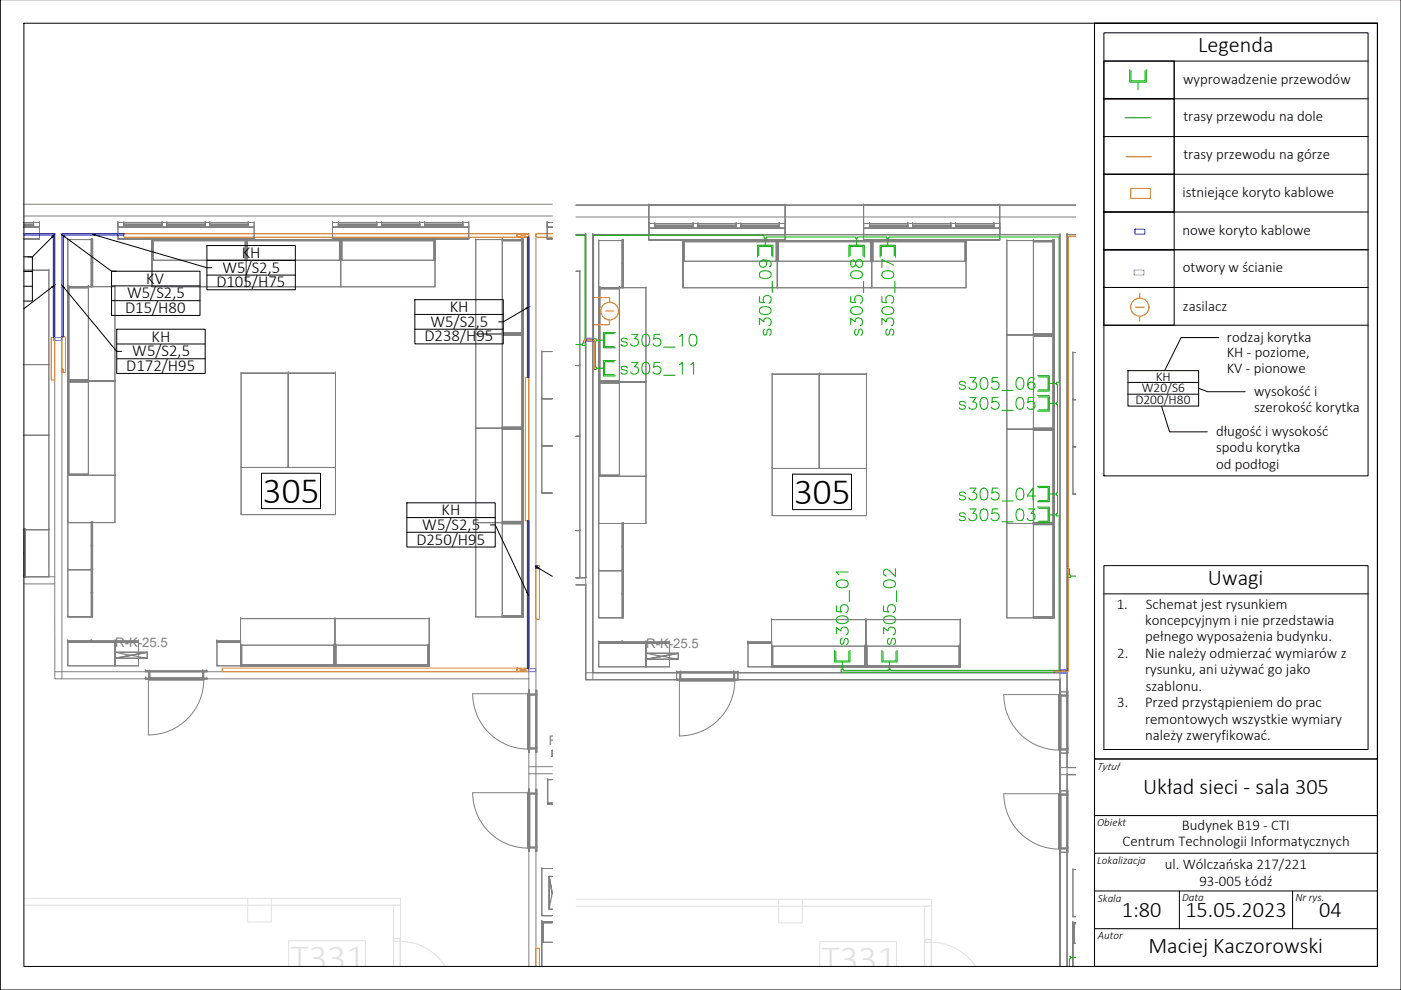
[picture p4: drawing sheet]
<svg xmlns="http://www.w3.org/2000/svg" width="297mm" height="210mm" viewBox="0 0 297 210" stroke-linecap="round" stroke-linejoin="round" font-family="sans-serif">
<path d="M238.5 25h5.4M122.1 49.9h1.8l.1 .2v21.6l-.3 .7v.4h-.3v.5h.7v-.7M125.8 78.3h.6v-.5h-.2v-5.4h.2v-.5l-.6-.3v-21.7h36.2v.6h.5v-.3h18.9v.3h.5v-.3h6.1v.3h.5v-.3h36.1v30.8h-.6v.5h.2v3.8h-.2v.5h.2v18.7h-.2v.5h.2v3.9h-.2v.5h.6v32.7h-35.8v-.2h-.5v.2h-9.5v-.2h-.5v.6h45.2M226.7 120.7v1.2h.3v.5h-.7v-1.2M226.7 202.8h.3v.5h-.3v1.6" fill="none" stroke="#00b300" stroke-width=".21"/>
<path d="M238.7 33.2h5.4M228.1 50.1h-1.6v70.1l-.2 .1 .4 .4M124.1 72.6v-.5h-.2h2v6.2l-.1 .5v-.5M226.3 121.2v-.6l.2 .2v21.5h-3v.2" fill="none" stroke="#f00" stroke-width=".21"/>
<g fill="none" stroke="#ff7f00" stroke-width=".21">
<path d="M239.7 40h4.2v2.1h-4.2zM109.6 49.5l2.5 .8v-.8h-2.5v.8h2.5M112.1 49.5l-2.5 .8h-83.3v-.8h83.3v.8M117.1 49.5h-3.5v.8h3.5M11.3 71.5l.3 .7M11.6 71.5v.7h-.3v-.7h.3h-.7v9.1h.7v-9.1l-.3 .7M13.1 71.4h.8v7.5h-.8zM13.1 78.3l.3 .6M13.4 78.3l-.3 .6v-.6h.3v.6h-.3M111.4 80h.7v30.4h-.7zM113.6 119.9h.8v11.4h-.8zM47.1 141.7h62.5v.7h-62.5z"/>
<path d="M109.6 141.7l2.5 .7v-.7h-2.5v.7h2.5M112.1 141.7l-2.5 .7M113.6 204.9v-3.8h.8v3.8"/>
</g>
<!-- layer: korytka - nowe -->
<path d="M5.1 49.5h6.2v.4h-6.2M11.3 49.5h.3v22h-.3zM13.1 49.5h13.2v.4h-13.2zM13.1 49.9h.3v21.5h-.3zM111.8 50.3h.3v29.7h-.3zM240.6 48.6h2.1v1h-2.1zM111.8 110.4h.3v31.3h-.3zM113.6 119.9h.3v.6h-.3zM113.6 119.9l.3 .6M113.9 119.9l-.3 .6" fill="none" stroke="#00f" stroke-width=".21"/>
<!-- layer: korytka - otwory do wykon -->
<path d="M240.5 57.2h2.1v1.1h-2.1zM11.6 71.5h1.5v.7h-1.5zM124.2 71.7h1.5v.7h-1.5zM112.1 141.8h1.5v.6h-1.5zM224.7 142h1.5v.6h-1.5z" fill="none" stroke="#f0f" stroke-width=".21"/>
<!-- layer: NOTATKI -->
<g fill="none" stroke="#808080" stroke-width=".25">
<path d="M24.4 138.3h6.8v1.3h-6.8zM24.4 138.3h6.8l-2.9 .5a5.6 5.6 0 0 1-2.8-.3zM24.4 139.6l1.7-.3a4.7 4.7 0 0 1 3.4 0l1.7 .3zM24.4 139.6l6.8-1.3v1.3zM24.4 138.3h6.8l-6.8 1.3zM137 138.5h6.8v1.3h-6.8zM137 138.5h6.8l-2.9 .5a5.7 5.7 0 0 1-2.9-.3zM137 139.8l1.7-.3a5.5 5.5 0 0 1 4 .1l1.1 .2zM137 139.8l6.8-1.3v1.3zM137 138.5h6.8l-6.8 1.3zM117.1 159.1v1.3zM117.1 159.1h.1"/>
<path d="M116.4 185.8l.7 3.7-.7-3.6 .7-.1h-.7v7h.7h-.7zM116.4 185.8l.7 3.4-.7 3.6zM117.1 189.2v.2"/>
</g>
<g fill="none" stroke="#808080" stroke-width=".21">
<path d="M5.1 49.5h6.5v74.3M5.1 45.8h112M5.1 43.3h112M117.1 49.5h-3.5v155.4M122.1 49.8h2.1v94.3h100.5M122.1 46h106M122.1 43.5h106M228.1 49.8h-1.9v155.1M5.1 122.3h6.5M5.1 123.8h6.5M11.6 123.8v20.1h100.5M122.1 122.5h2.1"/>
<path d="M122.1 124h2.1M11.6 142.4h100.5M13.1 143.9v-94.4h99v155.4M124.2 142.6h100.5M125.7 144.1v-94.3h99v155.1M112.1 162.6h5M112.1 164.1h5M224.7 162.7h3.4M224.7 164.2h3.4"/>
</g>
<g fill="none" stroke="#808080" stroke-width=".21">
<path d="M10.4 57.3h-5.3h5.3v20M10.4 57.3h.1M10.4 57.3v20M14.4 50.8v10h5h-5M14.4 50.8h5v10M14.4 50.8h.1M19.4 50.8h-5v10M19.4 50.8h.1M19.4 55.9h.2v4.9h-.2M19.4 55.9h.1M19.4 55.9v4.9h.2v-4.9h-.2v4.9M19.4 50.8v4.9h.2v-4.9"/>
<path d="M19.4 50.8v4.9h.2M19.4 55.9v4.9h.2v-4.9h-.2h.2M19.4 55.7h.1M19.4 50.8v10M19.6 50.8h-.2h.2M19.6 55.7h.1M19.6 50.8v4.9h-.2M19.6 50.8v4.9h-.2v-4.9h.2v4.9M19.6 50.8h-.2v4.9M19.6 55.9h.1M19.6 50.8h.1M19.6 55.9v4.9"/>
<path d="M32.2 50.8v10v-10h20M32.2 50.8h20v10M32.2 50.8h.1M32.2 55.2h.3v-4.2v4.2M32.2 51v4.2h.3M32.2 55.2h.1M32.2 51h.1M32.2 51h20v-.2v.2M32.2 50.8v.2h20M32.2 50.8h20h-20v4.4h20v-4.4M32.2 50.8v4.4h20v-4.4M32.2 51h.3"/>
<path d="M32.2 50.8h60M32.5 51h-.3v4.2M32.5 55.2h.1M32.5 51h.1M52 51h.2h-.2v4.2h.2v-4.2M52 51v4.2h.2v-4.2M52 55.2h.1M52 51h.1M52.2 50.8v10v-10h20M52.2 50.8h20v10M52.2 50.8h.1M52.2 55.2h.3v-4.2v4.2"/>
<path d="M52.2 51v4.2h.3M52.2 55.2h.1M52.2 51h.1M52.2 51h20v-.2v.2M52.2 50.8v.2h20M52.2 50.8h20h-20v4.4h20v-4.4M52.2 50.8v4.4h20v-4.4M52.2 50.8v10h-20M52.2 50.8h-20v.2M52.2 51h.3M52.5 51h-.3v4.2M52.5 55.2h.1"/>
<path d="M52.5 51h.1M72 51h.2h-.2v4.2h.2v-4.2M72 51v4.2h.2v-4.2M72 55.2h.1M72 51h.1M72.2 50.8v10h-20M72.2 50.8h.1M72.2 55.2h.1M72.2 51h.1M72.2 50.8h-20v.2M72.2 50.8v10v-10h20M72.2 50.8h20v10"/>
<path d="M72.2 55.2h.3v-4.2v4.2M72.2 51v4.2h.3M72.2 51h20v-.2v.2M72.2 50.8v.2h20M72.2 50.8h20h-20v4.4h20v-4.4M72.2 50.8v4.4h20v-4.4M72.2 51h.3M72.5 51h-.3v4.2M72.5 55.2h.1M72.5 51h.1M92 51h.2h-.2v4.2h.2v-4.2M92 51v4.2h.2v-4.2"/>
<path d="M92 55.2h.1M92 51h.1M92.2 50.8v10h-20M92.2 50.8h.1M92.2 55.2h.1M92.2 51h.1M92.2 50.8h-20v.2M100.9 50.8v20h10M100.9 50.8h.1M100.9 50.8v80M106.5 50.8v.2h4.1h-4.1M106.5 50.8h4.1v.2"/>
<path d="M106.5 51h.1M106.5 50.8h.1M110.6 50.8h-4.1v.2M110.6 51h.1M110.6 50.8h.1M110.6 50.8v20h.3h-.3M110.6 50.8h.3v20M110.6 50.8v.2M110.9 50.8h-10h10v20M110.9 50.8v20h-10M110.9 50.8h.1M110.9 50.8h-.3v20"/>
<path d="M110.9 50.8v20v-20h-4.4v20h4.4M110.9 50.8h-4.4v20h4.4M110.9 50.8v80M122.9 57.5h-.8h.8v20M122.9 57.5h.1M122.9 57.5v20M126.9 51v10h5h-5M126.9 51h5v10M126.9 51h.1M131.9 51h-5v10M131.9 51h.1M131.9 56.1h.3v4.9h-.3"/>
<path d="M131.9 56.1h.1M131.9 56.1v4.9h.3v-4.9h-.3v4.9M131.9 51v4.9h.3v-4.9M131.9 51v4.9h.3M131.9 56.1v4.9h.3v-4.9h-.3h.3M131.9 55.9h.1M131.9 51v10M132.2 51h-.3h.3M132.2 55.9h.1M132.2 51v4.9h-.3M132.2 51v4.9h-.3v-4.9h.3v4.9M132.2 51h-.3v4.9"/>
<path d="M132.2 56.1h.1M132.2 51h.1M132.2 56.1v4.9M144.8 51h20v10h20v-10M144.8 51v10v-10h20M144.8 51h.1M144.8 55.4h.3v-4.1v4.1M144.8 51.3v4.1h.3M144.8 55.4h.1M144.8 51.3h.1M144.8 51.3h20v-.3v.3M144.8 51v.3h20"/>
<path d="M144.8 51h20h-20v4.4h20v-4.4M144.8 51v4.4h20v-4.4M144.8 51.3h.3M144.8 51h60M145.1 51.3h-.3v4.1M145.1 55.4h.1M145.1 51.3h.1M164.6 51.3h.2h-.2v4.1h.2v-4.1M164.6 51.3v4.1h.2v-4.1M164.6 51.3h.1M164.8 51v10v-10h20M164.8 51h20v10h20v-10"/>
<path d="M164.8 51h.1M164.8 51.3v4.1h.3v-4.1v4.1h-.3v-4.1h.3M164.8 51.3h.1M164.8 51.3h20v-.3v.3M164.8 51v.3h20M164.8 51h20h-20v4.4h20v-4.4M164.8 51v4.4h20v-4.4M164.8 51v10h-20M164.8 51h-20v.3M164.8 51.3h.3M165.1 51.3h.1M184.6 51.3h.2h-.2v4.1h.2v-4.1"/>
<path d="M184.6 51.3v4.1h.2v-4.1M184.6 51.3h.1M184.8 51h.1M184.8 51.3h.1M184.8 51h-20v.3M184.8 51v10v-10h20M184.8 51h20v10M184.8 51.3v4.1h.3v-4.1v4.1h-.3v-4.1h.3M184.8 51.3h20v-.3v.3M184.8 51v.3h20M184.8 51h20h-20v4.4h20v-4.4M184.8 51v4.4h20v-4.4"/>
<path d="M184.8 51.3h.3M185.1 51.3h.1M204.6 51.3h.2h-.2v4.1h.2v-4.1M204.6 51.3v4.1h.2v-4.1M204.6 55.4h.1M204.6 51.3h.1M204.8 51h.1M204.8 55.4h.1M204.8 51.3h.1M204.8 51h-20v.3M213.5 51v20h10M213.5 51h.1"/>
<path d="M213.5 51v80M219.1 51v.3h4.1h-4.1M219.1 51h4.1v.3M219.1 51.3h.1M219.1 51h.1M223.2 51h-4.1v.3M223.2 51.3h.1M223.2 51h.1M223.2 51v20h.3h-.3M223.2 51h.3v20M223.2 51v.3M223.5 51h-10h10v20"/>
<path d="M223.5 51v20h-10M223.5 51h.1M223.5 51h-.3v20M223.5 51v20v-20h-4.4v20h4.4M223.5 51h-4.4v20h4.4M223.5 51v80M5.1 77.3h5.3h-5.3M10.4 77.3h-5.3h5.3v15M10.4 77.3v15h-5.3h5.3M10.4 77.3h.1M14.4 60.8v20h10h-10M14.4 60.8h10v20"/>
<path d="M14.4 60.8h.1M14.4 60.8v20h.2M14.4 60.8h4.3v20h-4.3v-20v20M14.4 60.8h4.3v20h-4.3M14.4 60.8v40M14.6 60.8h4.1v.2h-4.1v-.2v.2M14.6 60.8h4.1v.2h-4.1M14.6 60.8h.1M14.6 61h.1M14.6 60.8h-.2h.2v20M14.6 60.8v20h-.2M18.7 60.8h.1"/>
<path d="M18.7 61h.1M19.4 60.8h.1M19.4 60.8h.2M19.6 60.8h.1M24.4 60.8h-10v20M24.4 60.8h.1M24.4 60.8v40M32.2 60.8h.1M32.2 60.8h60M51.1 79.1v20h10M51.1 79.1h.1M51.1 79.1v20"/>
<path d="M52.2 60.8h.1M61.1 79.1v20h10M61.1 79.1h.1M61.1 79.1h-10h10v20M61.1 79.1v20h-10M61.1 79.1v20M71.1 79.1h-10h10v20M71.1 79.1v20h-10M71.1 79.1h.1M72.2 60.8h.1M92.2 60.8h.1M100.9 70.8v20h10"/>
<path d="M100.9 70.8h.1M106.5 70.8v.2h4.1h-4.1M106.5 70.8h4.1v.2M106.5 71h.1M106.5 70.8h.1M106.5 70.5h.1M110.6 70.8h-4.1v.2M110.6 71h.1M110.6 70.8h.1M110.6 70.8v20h.3h-.3M110.6 70.8h.3v20M110.6 70.5v.3v-.3h-4.1v.3h4.1"/>
<path d="M110.6 70.5h-4.1v.3h4.1M110.6 70.5h.1M110.6 70.8v.2M110.9 70.8h-10h10v20M110.9 70.8v20h-10M110.9 70.8h.1M110.9 70.8h-.3v20M110.9 70.8v20v-20h-4.4v20h4.4M110.9 70.8h-4.4v20h4.4M114.9 74.5v10.1h2.2h-2.2M114.9 74.5h2.2h-2.2v10.1M114.9 74.5h.1"/>
<path d="M122.1 77.5h.8h-.8M122.9 77.5h-.8h.8v15M122.9 77.5v15h-.8h.8M122.9 77.5h.1M126.9 61h10.1v20h-10.1v20M126.9 61v20h10.1h-10.1M126.9 61h.1M126.9 61v20h.3M126.9 61h4.4v20h-4.4v-20v20M126.9 61h4.4v20h-4.4M126.9 61v40M127.2 61h4.1v.2h-4.1v-.2v.2"/>
<path d="M127.2 61h4.1v.2h-4.1M127.2 61h.1M127.2 61.2h.1M127.2 61h-.3h.3v20M127.2 61v20h-.3M131.3 61h.1M131.3 61.2h.1M131.9 61h.1M131.9 61h.3M132.2 61h.1M137 61h-10.1v20M137 61h.1"/>
<path d="M137 61v40M144.8 61h.1M144.8 61h60M163.7 79.3v20h10M163.7 79.3h.1M163.7 79.3v20M173.7 79.3v20h10M173.7 79.3h.1M173.7 79.3h-10h10v20M173.7 79.3v20h-10M173.7 79.3v20M183.7 79.3h-10h10v20"/>
<path d="M183.7 79.3v20h-10M183.7 79.3h.1M204.8 61h.1M213.5 71v20h10M213.5 71h.1M219.1 71v.3h4.1h-4.1M219.1 71h4.1v.3M219.1 71.3h.1M219.1 71h.1M219.1 70.8h.1M223.2 71h-4.1v.3M223.2 71.3h.1"/>
<path d="M223.2 71h.1M223.2 71v20h.3h-.3M223.2 71h.3v20M223.2 70.8v.2v-.2h-4.1v.2h4.1M223.2 70.8h-4.1v.2h4.1M223.2 70.8h.1M223.2 71v.3M223.5 71h-10h10v20M223.5 71v20h-10M223.5 71h.1M223.5 71h-.3v20M223.5 71v20v-20h-4.4v20h4.4"/>
<path d="M223.5 71h-4.4v20h4.4M227.5 74.8v9.9h.6h-.6M227.5 74.8h.6h-.6v9.9M227.5 74.8h.1M10.4 92.3h-5.3h5.3v20M10.4 92.3h.1M10.4 92.3v20M14.4 80.8v20h10h-10M14.4 80.8h10v20M14.4 80.8h.1M14.4 80.8v20h.2M14.4 80.8h4.3v20h-4.3v-20v20"/>
<path d="M14.4 80.8h4.3v20h-4.3M14.6 80.8h4.1v.2h-4.1v-.2v.2M14.6 80.8h4.1v.2h-4.1M14.6 80.8h.1M14.6 81h.1M14.6 80.8h-.2h.2v20M14.6 80.8v20h-.2M14.6 80.6v.2h4.1M14.6 80.6h.1M14.6 80.6v.2M18.7 80.8h.1M18.7 81h.1"/>
<path d="M18.7 80.6h-4.1h4.1v.2M18.7 80.6v.2h-4.1M18.7 80.6h.1M24.4 80.8h-10v20M24.4 80.8h.1M51.1 99.1v10h20M51.1 99.1h.1M51.1 99.1h20M61.1 99.1h.1M71.1 99.1h-20v10M71.1 99.1h.1M100.9 90.8h.1"/>
<path d="M100.9 90.8v20h10M106.5 90.8h.1M106.5 90.5h.1M106.5 90.8v.3h4.1h-4.1M106.5 90.8h4.1v.3M106.5 91.1h.1M110.6 90.5v.3v-.3h-4.1v.3h4.1M110.6 90.5h-4.1v.3h4.1M110.6 90.8h.1M110.6 90.5h.1M110.6 90.8h-4.1v.3M110.6 91.1h.1"/>
<path d="M110.6 90.8v20h.3h-.3M110.6 90.8h.3v20M110.6 90.8v.3M110.9 90.8h.1M110.9 90.8h-10h10v20M110.9 90.8v20h-10M110.9 90.8h-.3v20M110.9 90.8v20v-20h-4.4v20h4.4M110.9 90.8h-4.4v20h4.4M114.9 94.5v10h2.2h-2.2M114.9 94.5h2.2h-2.2v10M114.9 94.5h.1"/>
<path d="M114.9 84.6v9.9h2.2h-2.2M114.9 84.6h2.2h-2.2v9.9M114.9 84.6h.1M122.9 92.5h-.8h.8v20M122.9 92.5h.1M122.9 92.5v20M126.9 81v20h10.1h-10.1M126.9 81h10.1v20M126.9 81h.1M126.9 81v20h.3M126.9 81h4.4v20h-4.4v-20v20M126.9 81h4.4v20h-4.4"/>
<path d="M127.2 81h4.1v.3h-4.1v-.3v.3M127.2 81h4.1v.3h-4.1M127.2 81h.1M127.2 81.3h.1M127.2 81h-.3h.3v20M127.2 81v20h-.3M127.2 80.7v.3h4.1v-.3h-4.1h4.1v.3h-4.1M127.2 80.7h.1M127.2 80.7v.3M163.7 99.3v10h20M163.7 99.3h.1M163.7 99.3h20"/>
<path d="M173.7 99.3h.1M183.7 99.3h-20v10M183.7 99.3h.1M213.5 91h.1M213.5 91v20h10M219.1 91h.1M219.1 90.8h.1M219.1 91v.2h4.1h-4.1M219.1 91h4.1v.2M219.1 91.2h.1M223.2 90.8v.2v-.2h-4.1v.2h4.1M223.2 90.8h-4.1v.2h4.1"/>
<path d="M223.2 91h.1M223.2 90.8h.1M223.2 91h-4.1v.2M223.2 91.2h.1M223.2 91v20h.3h-.3M223.2 91h.3v20M223.2 91v.2M223.5 91h.1M223.5 91h-10h10v20M223.5 91v20h-10v20h10M223.5 91h-.3v20M223.5 91v20v-20h-4.4v20h4.4"/>
<path d="M223.5 91h-4.4v20h4.4M227.5 94.8v9.9h.6h-.6M227.5 94.8h.6h-.6v9.9M227.5 94.8h.1M227.5 84.7v10.1h.6h-.6M227.5 84.7h.6h-.6v10.1M227.5 84.7h.1M5.1 112.3h5.3h-5.3M5.1 117.4h.1M5.1 117.4h.3v4.9M5.1 117.4v4.9h.3v-4.9h-.3v4.9M5.1 117.2h.3h-.3v-4.9h.3v4.9"/>
<path d="M5.1 117.2h.1M5.1 112.3h.1M5.1 112.3v4.9M5.1 112.3h.3M5.4 112.3v10h5M5.4 112.3h.1M5.4 112.3h-.3v4.9h.3M5.4 117.2h.1M5.4 112.3v4.9h-.3v-4.9h.3v4.9M5.4 117.4h-.3v4.9M5.4 117.4v4.9h-.3M5.4 117.4h.1"/>
<path d="M5.4 112.3v10M10.4 112.3h-5h5v10M10.4 112.3v10h-5M10.4 112.3h.1M14.4 100.8h.1M14.4 100.8v10v-10h10M14.4 100.8h10v10M14.4 110.8h.1M14.4 110.8v10h5h-5M14.4 110.8h5v10M14.4 110.8h10M14.6 100.5v.3h4.1"/>
<path d="M14.6 100.5h.1M14.6 100.8h.1M14.6 100.5v.3M18.7 100.5h-4.1h4.1v.3M18.7 100.5v.3h-4.1M18.7 100.5h.1M18.7 100.8h.1M19.4 110.8h-5v10M19.4 110.8h.1M19.4 110.8v4.9h.2M19.4 115.7h.1M19.4 110.8h.2h-.2"/>
<path d="M19.4 115.9h.2h-.2M19.4 115.9h.1M19.4 110.8v20M19.6 110.8h.1M19.6 115.9v4.9h-.2v-4.9v4.9M19.6 115.9v4.9h-.2M19.6 115.9h.1M19.6 115.7h.1M19.6 110.8v4.9M24.4 100.8h.1M24.4 100.8v10h-10M24.4 110.8h.1"/>
<path d="M51.1 109.1h20v-10v10M51.1 109.1h.1M71.1 109.1h.1M100.9 110.8h.1M100.9 110.8v20h10M106.5 110.8h.1M106.5 110.5h.1M106.5 110.8v.3h4.1h-4.1M106.5 110.8h4.1v.3M106.5 111.1h.1M110.6 110.5v.3v-.3h-4.1v.3h4.1M110.6 110.5h-4.1v.3h4.1"/>
<path d="M110.6 110.8h.1M110.6 110.5h.1M110.6 110.8h-4.1v.3M110.6 111.1h.1M110.6 110.8v20h.3h-.3M110.6 110.8h.3v20M110.6 110.8v.3M110.9 110.8h.1M110.9 110.8h-10h10v20M110.9 110.8v20h-10M110.9 110.8h-.3v20M110.9 110.8v20v-20h-4.4v20h4.4"/>
<path d="M110.9 110.8h-4.4v20h4.4M114.9 104.5h.1M122.1 112.5h.8h-.8M122.9 112.5h-.8h.8v10M122.9 112.5v10h-.8h.8M122.9 112.5h.1M126.9 101h.1M126.9 101v10v-10h10.1M126.9 101h10.1v10M126.9 111h.1M126.9 111v10h5h-5M126.9 111h5v10"/>
<path d="M126.9 111h10.1M127.2 100.7v.3h4.1M127.2 100.7h.1M127.2 101h.1M127.2 100.7v.3M131.3 100.7h-4.1h4.1v.3M131.3 100.7v.3h-4.1M131.3 100.7h.1M131.3 101h.1M131.9 111h-5v10M131.9 111h.1M131.9 111v4.9h.3"/>
<path d="M131.9 115.9h.1M131.9 111h.3h-.3M131.9 116.1h.3h-.3M131.9 116.1h.1M131.9 111v20M132.2 111h.1M132.2 116.1v4.9h-.3v-4.9v4.9M132.2 116.1v4.9h-.3M132.2 116.1h.1M132.2 115.9h.1M132.2 111v4.9M137 101h.1"/>
<path d="M137 101v10h-10.1M137 111h.1M163.7 109.3h20v-10v10M163.7 109.3h.1M183.7 109.3h.1M223.2 110.8v.2v-.2h-4.1v.2h4.1M223.2 110.8h-4.1v.2h4.1M223.2 111h.1M223.2 110.8h.1M223.2 111h-4.1v.2h4.1h-4.1v-.2h4.1v.2M223.2 111.2h.1M223.2 111v20h.3h-.3"/>
<path d="M223.2 111h.3v20M223.2 111v.2M223.5 111h.1M223.5 111h-10h10v20M223.5 111v20h-10M223.5 111h-.3v20M223.5 111v20v-20h-4.4v20h4.4M223.5 111h-4.4v20h4.4M227.5 104.7h.1M5.1 122.3h.3h-.3M5.1 122.3v-4.9h.3v4.9M5.1 122.3h.1"/>
<path d="M5.4 122.3h.1M10.4 122.3h.1M14.4 136.2v5h10M14.4 136.2h.1M14.4 135.9v.3v-.3M14.4 135.9h4.9v.3h-4.9M14.4 135.9h4.9v.3M14.4 135.9h4.9v.3h-4.9v-.3h4.9M14.4 135.9v.3h4.9M14.4 135.9h.1M14.4 120.8v10h5h-5M14.4 120.8h5v10"/>
<path d="M14.4 130.8h.1M14.4 120.8h.1M14.4 136.2h15M19.3 135.9h.1M19.3 135.9v.3h-4.9M19.3 136.2h.1M19.4 120.8h-5v10M19.4 130.8h.1M19.4 120.8h.1M19.4 120.8v4.9h.2M19.4 125.7h.1M19.4 120.8h.2h-.2"/>
<path d="M19.4 125.8h.2h-.2M19.4 125.8h.1M19.4 136.2v-.3h5v.3M19.4 136.2h.1M19.4 136.2h5v-.3h-5v.3h5M19.4 135.9v.3v-.3h5v.3h-5M19.4 135.9h.1M19.4 135.9h5M19.6 120.8h.1M19.6 125.8v5h-.2v-5v5M19.6 125.8v5h-.2M19.6 130.8h.1"/>
<path d="M19.6 125.8h.1M19.6 125.7h.1M19.6 120.8v4.9M24.4 136.2h-10v5M24.4 136.2h.1M24.4 135.9h.1M24.4 136.2v5h5M24.4 136.2h5h-5v-.3h5v.3M24.4 136.2v-.3h5v.3M24.4 135.9v.3v-.3h5M24.4 135.9h5v.3M24.4 135.9v.3"/>
<path d="M29.4 136.2h-5v5M29.4 136.2h.1M29.4 135.9h.1M29.4 135.9v.3h-5M46 136.2v5h5M46 136.2h.1M46 136.2h5h-5v-.3h5v.3M46 136.2v-.3h5v.3M46 135.9h.1M46 135.9v.3v-.3h5M46 135.9h5v.3M46 136.2h5"/>
<path d="M51 131.2v10h20M51 131.2h.1M51 136.8h.1M51 136.2h-5v5M51 136.2h.1M51 135.9h.1M51 135.9v.3h-5M51 131.2h40M51.3 136.8h.1M70.7 136.8v4.1v-4.1h.3M70.7 136.8h.3v4.1M70.7 136.8h.1"/>
<path d="M71 131.2v10h20M71 131.2h.1M71 136.8h.1M71 131.2h-20v10M71 136.8v4.1h-.3M71.3 136.8h.1M90.7 136.8v4.1v-4.1h.3M90.7 136.8h.3v4.1M90.7 136.8h.1M91 131.2h-20v10M91 131.2h.1M91 136.8v4.1h-.3"/>
<path d="M91 136.8h.1M100.9 130.8h.1M106.5 130.8h.1M106.5 130.5h.1M110.6 130.5v.3v-.3h-4.1v.3h4.1M110.6 130.5h-4.1v.3h4.1M110.6 130.8h.1M110.6 130.5h.1M110.9 130.8h.1M122.9 122.5h.1M126.9 136.4v5h10.1M126.9 136.4h.1"/>
<path d="M126.9 136.1v.3v-.3M126.9 136.1h5v.3h-5M126.9 136.1h5v.3M126.9 136.1h5v.3h-5v-.3h5M126.9 136.1v.3h5M126.9 136.1h.1M126.9 121v10h5h-5M126.9 121h5v10M126.9 131h.1M126.9 121h.1M126.9 136.4h15.1M131.9 136.1h.1"/>
<path d="M131.9 136.1v.3h-5M131.9 136.4h.1M131.9 121h-5v10M131.9 131h.1M131.9 121h.1M131.9 121v4.9h.3M131.9 125.9h.1M131.9 121h.3h-.3M131.9 126.1h.3h-.3M131.9 126.1h.1M132 136.4v-.3h5v.3M132 136.4h.1"/>
<path d="M132 136.4h5v-.3h-5v.3h5M132 136.1v.3v-.3h5v.3h-5M132 136.1h.1M132 136.1h5M132.2 121h.1M132.2 126.1v4.9h-.3v-4.9v4.9M132.2 126.1v4.9h-.3M132.2 131h.1M132.2 126.1h.1M132.2 125.9h.1M132.2 121v4.9M137 136.4h-10.1v5"/>
<path d="M137 136.4h.1M137 136.1h.1M137 136.4v5h5M137 136.4h5h-5v-.3h5v.3M137 136.4v-.3h5v.3M137 136.1v.3v-.3h5M137 136.1h5v.3M137 136.1v.3M142 136.4h-5v5M142 136.4h.1M142 136.1h.1M142 136.1v.3h-5"/>
<path d="M158.6 136.4v5h5M158.6 136.4h.1M158.6 136.4h5h-5v-.3h5v.3M158.6 136.4v-.3h5v.3M158.6 136.1h.1M158.6 136.1v.3v-.3h5M158.6 136.1h5v.3M158.6 136.4h5M163.6 131.4v10h20M163.6 131.4h.1M163.6 137h.1M163.6 136.4h-5v5"/>
<path d="M163.6 136.4h.1M163.6 136.1h.1M163.6 136.1v.3h-5M163.6 131.4h40M163.8 137h.1M183.6 131.4v10h20M183.6 131.4h.1M183.6 137h.1M183.6 131.4h-20v10M183.6 137h-.3v4.1v-4.1h.3v4.1M183.6 137v4.1h-.3M183.8 137h.1"/>
<path d="M203.4 137v4.1v-4.1h.2M203.4 137h.2v4.1M203.4 137h.1M203.6 131.4h-20v10M203.6 131.4h.1M203.6 137v4.1h-.2M203.6 137h.1M213.5 131h.1M219.1 131h.1M219.1 130.8h.1M223.2 130.8v.2v-.2h-4.1v.2h4.1M223.2 130.8h-4.1v.2h4.1"/>
<path d="M223.2 131h.1M223.2 130.8h.1M223.5 131h.1M14.4 141.2h10v-5v5M14.4 141.2h.1M24.4 141.2h.1M24.4 141.2h5v-5v5M29.4 141.2h.1M46 141.2h5v-5v5M46 141.2h.1M51 141.2h20v-10v10M51 141.2h.1"/>
<path d="M51 140.9v-4.1h.3v4.1h-.3h.3M51 140.9v-4.1h.3v4.1M51 140.9h.1M51 140.9v.3v-.3h20M51 140.9h20v.3M51 141.2v-4.4h20v4.4h-20h20M51 141.2v-4.4h20v4.4M51 141.2h40M51.3 140.9h.1M70.7 140.9h.1M70.7 140.9h.3M71 141.2h20v-10v10"/>
<path d="M71 141.2h.1M71 140.9v-4.1h.3v4.1h-.3h.3M71 140.9v-4.1h.3v4.1M71 140.9h.1M71 140.9v.3v-.3h20M71 140.9h20v.3M71 141.2v-4.4h20v4.4h-20h20M71 141.2v-4.4h20v4.4M71 140.9v.3h-20M71.3 140.9h.1M90.7 140.9h.1M90.7 140.9h.3"/>
<path d="M91 141.2h.1M91 140.9h.1M91 140.9v.3h-20M126.9 141.4h10.1v-5v5M126.9 141.4h.1M137 141.4h.1M137 141.4h5v-5v5M142 141.4h.1M158.6 141.4h5v-5v5M158.6 141.4h.1M163.6 141.4h20v-10v10M163.6 141.4h.1"/>
<path d="M163.6 141.1v-4.1h.2v4.1h-.2h.2M163.6 141.1v-4.1h.2v4.1M163.6 141.1h.1M163.6 141.1v.3v-.3h20M163.6 141.1h20v.3M163.6 141.4v-4.4h20v4.4h-20h20M163.6 141.4v-4.4h20v4.4M163.6 141.4h40M163.8 141.1h.1M183.3 141.1h.1M183.3 141.1h.3M183.6 141.4h20v-10v10"/>
<path d="M183.6 141.4h.1M183.6 141.1v-4.1h.2v4.1h-.2h.2M183.6 141.1v-4.1h.2v4.1M183.6 141.1h.1M183.6 141.1v.3v-.3h20M183.6 141.1h20v.3M183.6 141.4v-4.4h20v4.4h-20h20M183.6 141.4v-4.4h20v4.4M183.6 141.1v.3h-20M183.8 141.1h.1M203.4 141.1h.1M203.4 141.1h.2"/>
<path d="M203.6 141.4h.1M203.6 141.1h.1M203.6 141.1v.3h-20M116.1 165.3v5v-5h1zM116.1 170.3h1h-1M116.1 165.3h.1M116.1 170.3h.1M116.1 170.3v.3h1M116.1 170.6h.1M116.1 170.6h1M116.1 170.3h1M117.1 170.3h-1v.3h1"/>
<path d="M117.1 170.3h-1v.3M114.9 195.4v9.5v-9.5h2.2M114.9 195.4h.1M114.9 199.8h.2v-4.1v4.1M114.9 195.7v4.1h.2M114.9 199.8h.1M114.9 195.7h.1M114.9 195.4v.3h2.2h-2.2M114.9 195.4v4.4h2.2h-2.2v-4.4h2.2zM114.9 184.1v10.1h2.2h-2.2M114.9 184.1h2.2h-2.2v10.1M114.9 194.2h.1"/>
<path d="M114.9 184.1h.1M114.9 195.4h2.2M114.9 195.7h.2M115.1 195.7h-.2v4.1M115.1 199.8h.1M115.1 195.7h.1M117.1 195.4h-2.2v.3M227.5 195.6v9.3v-9.3h.6M227.5 195.6h.1M227.5 200h.2v-4.2v4.2M227.5 195.8v4.2h.2M227.5 200h.1"/>
<path d="M227.5 195.8h.1M227.5 195.6v.2h.6h-.6M227.5 195.6v4.4h.6h-.6v-4.4h.6zM227.5 184.4v10h.6h-.6M227.5 184.4h.6h-.6v10M227.5 194.4h.1M227.5 184.4h.1M227.5 195.6h.6M227.5 195.8h.2M227.7 195.8h-.2v4.2M227.7 200h.1M227.7 195.8h.1"/>
<path d="M228.1 195.6h-.6v.2"/>
</g>
<!-- layer: dzwi - futryna -->
<g fill="none" stroke="#808080" stroke-width=".21">
<path d="M30.9 142.2h.9v1.8h-.9v-.2h.7v-1.4h-.7zM30.9 143.8h.1M30.9 142.4h.1M30.9 142.2h.1M30.9 144h.1M30.9 142.2v.2M30.9 143.8v.2M30.9 142.2h13M30.9 143.8h13M30.9 144h13M31.6 143.8h.1M31.6 142.4h.1"/>
<path d="M31.6 142.4v1.4M31.6 142.4h11.6M31.8 144h.1M31.8 142.2h.1M31.8 142.2v1.8M43 142.2h.9v.2h-.7v1.4h.7v.2h-.9zM43 144h.1M43 142.2h.1M43 142.2v1.8M43.2 143.8h.1M43.2 142.4h.1M43.2 142.4v1.4"/>
<path d="M43.9 142.2v.2h-13M43.9 143.8h.1M43.9 144h.1M43.9 142.4h.1M43.9 142.2h.1M43.9 143.8v.2M112.1 146.5h.2v.7h1.3v-.7h.2v.9h-1.7zM112.1 158.6h1.7v.9h-.2v-.7h-1.3v.7h-.2zM112.1 158.6h.1M112.1 147.4h.1M112.1 159.5h.1M112.1 146.5h.1"/>
<path d="M112.1 158.6h1.7M112.1 147.4h1.7M112.1 159.5h.2M112.1 146.5h.2M112.1 146.5v13M112.3 158.8h.1M112.3 146.5h.1M112.3 147.2h.1M112.3 159.5h.1M112.3 158.8h1.3M112.3 147.2h1.3M112.3 146.5v13"/>
<path d="M113.6 146.5v13h.2M113.6 158.8h.1M113.6 147.2h.1M113.6 146.5h.1M113.6 159.5h.1M113.6 146.5h.2M113.6 147.2v11.6M113.8 158.6h.1M113.8 147.4h.1M113.8 146.5h.1M113.8 159.5h.1M113.8 146.5v13"/>
<path d="M143.5 142.4h.8v1.8h-.8v-.2h.7v-1.4h-.7zM143.5 144h.1M143.5 142.6h.1M143.5 142.4h.1M143.5 144.2h.1M143.5 142.4h12.9M143.5 144h12.9M143.5 142.4v.2M143.5 144v.2M143.5 144.2h12.9M144.2 144h.1M144.2 142.6h.1"/>
<path d="M144.2 142.6v1.4M144.2 142.6h11.6M144.3 144.2h.1M144.3 142.4h.1M144.3 142.4v1.8M155.6 142.4h.8v.2h-.6v1.4h.6v.2h-.8zM155.6 144.2h.1M155.6 142.4h.1M155.6 142.4v1.8M155.8 144h.1M155.8 142.6h.1M155.8 142.6v1.4"/>
<path d="M156.4 142.4v.2h-12.9M156.4 144h.1M156.4 144.2h.1M156.4 142.6h.1M156.4 142.4h.1M156.4 144v.2M224.7 146.7h.2v.7h1.3v-.7h.2v.9h-1.7zM224.7 158.8h1.7v.9h-.2v-.7h-1.3v.7h-.2zM224.7 158.8h.1M224.7 147.6h.1M224.7 159.7h.1M224.7 146.7h.1"/>
<path d="M224.7 158.8h1.7M224.7 147.6h1.7M224.7 159.7h.2M224.7 146.7h.2M224.7 146.7v13M224.9 159h.1M224.9 146.7h.1M224.9 147.4h.1M224.9 159.7h.1M224.9 147.4h1.3M224.9 159h1.3M224.9 146.7v13"/>
<path d="M226.2 146.7v13h.2M226.2 159h.1M226.2 147.4h.1M226.2 146.7h.1M226.2 159.7h.1M226.2 146.7h.2M226.2 147.4v11.6M226.4 158.8h.1M226.4 147.6h.1M226.4 146.7h.1M226.4 159.7h.1M226.4 146.7v13"/>
<path d="M112.1 167.5h.2v.7h1.3v-.7h.2v.9h-1.7zM112.1 179.6h1.7v.9h-.2v-.7h-1.3v.7h-.2zM112.1 179.6h.1M112.1 168.4h.1M112.1 167.5h.1M112.1 167.5v13M112.1 179.6h1.7M112.1 168.4h1.7M112.1 167.5h.2M112.3 179.8h.1M112.3 167.5h.1M112.3 168.2h.1"/>
<path d="M112.3 167.5v13M112.3 179.8h1.3M112.3 168.2h1.3M113.6 167.5v13h.2M113.6 179.8h.1M113.6 168.2h.1M113.6 167.5h.1M113.6 168.2v11.6M113.6 167.5h.2M113.8 179.6h.1M113.8 168.4h.1M113.8 167.5h.1"/>
<path d="M113.8 167.5v13M224.7 167.7h.2v.7h1.3v-.7h.2v.9h-1.7zM224.7 179.8h1.7v.9h-.2v-.7h-1.3v.7h-.2zM224.7 179.8h.1M224.7 168.6h.1M224.7 167.7h.1M224.7 179.8h1.7M224.7 167.7v13M224.7 168.6h1.7M224.7 167.7h.2M224.9 180h.1M224.9 167.7h.1"/>
<path d="M224.9 168.4h.1M224.9 167.7v13M224.9 180h1.3M224.9 168.4h1.3M226.2 167.7v13h.2M226.2 180h.1M226.2 168.4h.1M226.2 167.7h.1M226.2 168.4v11.6M226.2 167.7h.2M226.4 179.8h.1M226.4 168.6h.1"/>
<path d="M226.4 167.7h.1M226.4 167.7v13M112.1 180.5h.1M112.1 180.5h.2M112.3 180.5h.1M113.6 180.5h.1M113.8 180.5h.1M224.7 180.7h.1M224.7 180.7h.2M224.9 180.7h.1M226.2 180.7h.1M226.4 180.7h.1"/>
</g>
<!-- layer: dzwi -->
<g fill="none" stroke="#808080" stroke-width=".21">
<path d="M31.6 144.2h.1M31.6 144h.1M31.8 143.7h11.2l.2 .5h-11.6l.2-.5v.3M31.8 143.7h11.2l.2 .5h-11.6v-.2h.2M31.8 143.7h.1M31.8 144h.1M43 143.7h.1M43 144h.1M43.2 144h.1M43.2 144.2h.1M111.9 158.8h.1M111.9 147.2h.1"/>
<path d="M112.1 147.4h.2l-.4-.2v11.6l.4-.2v-11.2M112.1 147.4v-.2h-.2v11.6l.4-.2v-11.2M112.1 158.6h.1M112.1 158.8h.1M112.1 147.2h.1M112.1 147.4h.1M112.3 158.6h.1M112.3 147.4h.1M144.1 144.4h.1M144.1 144.2h.1M144.3 143.9h11.3l.2 .5h-11.7l.2-.5v.3M144.3 143.9h11.3l.2 .5h-11.7v-.2h.2"/>
<path d="M144.3 143.9h.1M144.3 144.2h.1M155.6 143.9h.1M155.6 144.2h.1M155.8 144.2h.1M155.8 144.4h.1M224.5 159h.1M224.5 147.4h.1M224.7 147.6h.2l-.4-.2v11.6l.4-.2v-11.2M224.7 147.6v-.2h-.2v11.6l.4-.2v-11.2M224.7 158.8h.1M224.7 159h.1"/>
<path d="M224.7 147.4h.1M224.7 147.6h.1M224.9 158.8h.1M224.9 147.6h.1M111.9 179.8h.1M111.9 168.2h.1M112.1 168.4h.2l-.4-.2v11.6l.4-.2v-11.2M112.1 168.4v-.2h-.2v11.6l.4-.2v-11.2M112.1 179.6h.1M112.1 179.8h.1M112.1 168.2h.1M112.1 168.4h.1"/>
<path d="M112.3 179.6h.1M112.3 168.4h.1M224.5 180h.1M224.5 168.4h.1M224.7 168.6h.2l-.4-.2v11.6l.4-.2v-11.2M224.7 168.6v-.2h-.2v11.6l.4-.2v-11.2M224.7 179.8h.1M224.7 180h.1M224.7 168.4h.1M224.7 168.6h.1M224.9 179.8h.1M224.9 168.6h.1"/>
</g>
<path d="M43.2 144.1a11.8 11.8 0 0 1-11.7 11.7M43.2 144.1h-11.7v11.7M100.2 147.1h11.8v11.7a11.8 11.8 0 0 1-11.8-11.7zM144 156a11.8 11.8 0 0 0 11.8-11.7h-11.8v11.7M212.8 147.3h11.8v11.7a11.8 11.8 0 0 1-11.8-11.7zM100.2 168.1h11.8v11.7a11.8 11.8 0 0 1-11.8-11.7zM212.8 168.3h11.8v11.7a11.8 11.8 0 0 1-11.8-11.7z" fill="none" stroke="#808080" stroke-width=".21"/>
<!-- layer: okna - rama -->
<g fill="none" stroke="#808080" stroke-width=".21">
<path d="M5.1 47.2h3.3zM5.1 48.2h3.3zM7.1 48.2v-1v1M7.1 47.2h.1M7.1 48.2h.1M8.4 48.2v-1v1M8.4 47.2h.1M8.4 48.2h.1M25 47.2v1v-1M25 48.2h28.9h-28.9M25 47.2h.1M25 48.2h.1"/>
<path d="M26.3 47.2v1v-1M26.3 47.2h8.1h-8.1M26.3 48.2h8.1h-8.1M26.3 48.2h.1M26.3 47.2h.1M34.4 47.2h.1M34.4 48.2h.1M34.4 47.2v1M35.4 47.2v1v-1M35.4 47.2h8.1h-8.1M35.4 48.2h8.1h-8.1M35.4 48.2h.1"/>
<path d="M35.4 47.2h.1M43.5 47.2h.1M43.5 48.2h.1M43.5 47.2v1M44.5 47.2v1v-1M44.5 47.2h8.1h-8.1M44.5 48.2h8.1h-8.1M44.5 48.2h.1M44.5 47.2h.1M52.6 47.2h.1M52.6 48.2h.1M52.6 47.2v1"/>
<path d="M53.9 47.2h-28.9h28.9v1M53.9 47.2h.1M53.9 48.2h.1M53.9 47.2v1M70.5 47.2v1v-1M70.5 48.2h28.9h-28.9M70.5 47.2h.1M70.5 48.2h.1M71.7 47.2v1v-1M71.7 47.2h8.2h-8.2M71.7 48.2h8.2h-8.2M71.7 48.2h.1"/>
<path d="M71.7 47.2h.1M79.9 47.2h.1M79.9 48.2h.1M79.9 47.2v1M80.9 47.2v1v-1M80.9 47.2h8.1h-8.1M80.9 48.2h8.1h-8.1M80.9 48.2h.1M80.9 47.2h.1M89 47.2h.1M89 48.2h.1M89 47.2v1"/>
<path d="M90 47.2v1v-1M90 47.2h8.1h-8.1M90 48.2h8.1h-8.1M90 48.2h.1M90 47.2h.1M98.1 47.2h.1M98.1 48.2h.1M98.1 47.2v1M99.4 47.2h-28.9h28.9v1M99.4 47.2h.1M99.4 48.2h.1M99.4 47.2v1"/>
<path d="M116 47.2v1v-1h1.1zM116 48.2h1.1h-1.1M116 47.2h.1M116 48.2h.1M137.6 47.4v1v-1M137.6 48.4h28.9h-28.9M137.6 47.4h.1M137.6 48.4h.1M138.8 47.4v1v-1M138.8 47.4h8.1h-8.1M138.8 48.4h8.1h-8.1M138.8 48.4h.1"/>
<path d="M138.8 47.4h.1M146.9 47.4h.1M146.9 48.4h.1M146.9 47.4v1M148 47.4v1v-1M148 47.4h8.1h-8.1M148 48.4h8.1h-8.1M148 48.4h.1M148 47.4h.1M156.1 47.4h.1M156.1 48.4h.1M156.1 47.4v1"/>
<path d="M157.1 47.4v1v-1M157.1 47.4h8.1h-8.1M157.1 48.4h8.1h-8.1M157.1 48.4h.1M157.1 47.4h.1M165.2 47.4h.1M165.2 48.4h.1M165.2 47.4v1M166.5 47.4h-28.9h28.9v1M166.5 47.4h.1M166.5 48.4h.1M166.5 47.4v1"/>
<path d="M183.1 47.4v1v-1M183.1 48.4h28.9h-28.9M183.1 47.4h.1M183.1 48.4h.1M184.3 47.4v1v-1M184.3 47.4h8.2h-8.2M184.3 48.4h8.2h-8.2M184.3 48.4h.1M184.3 47.4h.1M192.5 47.4h.1M192.5 48.4h.1M192.5 47.4v1"/>
<path d="M193.5 47.4v1v-1M193.5 47.4h8.1h-8.1M193.5 48.4h8.1h-8.1M193.5 48.4h.1M193.5 47.4h.1M201.6 47.4h.1M201.6 48.4h.1M201.6 47.4v1M202.6 47.4v1v-1M202.6 47.4h8.1h-8.1M202.6 48.4h8.1h-8.1M202.6 48.4h.1"/>
<path d="M202.6 47.4h.1M210.7 47.4h.1M210.7 48.4h.1M210.7 47.4v1M212 47.4h-28.9h28.9v1M212 47.4h.1M212 48.4h.1M212 47.4v1"/>
</g>
<!-- layer: okna - szyba -->
<g fill="none" stroke="#808080" stroke-width=".21">
<path d="M5.1 47.5h2h-2M7.1 47.5v.3h-2M7.1 47.8h.1M7.1 47.5h.1M26.3 47.5h8.1h-8.1v.3h8.1v-.3M26.3 47.5v.3h8.1v-.3M26.3 47.8h.1M26.3 47.5h.1M34.4 47.8h.1M34.4 47.5h.1M35.4 47.5h8.1h-8.1v.3h8.1v-.3M35.4 47.5v.3h8.1v-.3"/>
<path d="M35.4 47.8h.1M35.4 47.5h.1M43.5 47.8h.1M43.5 47.5h.1M44.5 47.5h8.1h-8.1v.3h8.1v-.3M44.5 47.5v.3h8.1v-.3M44.5 47.8h.1M44.5 47.5h.1M52.6 47.8h.1M52.6 47.5h.1M71.7 47.5h8.2h-8.2v.3h8.2v-.3M71.7 47.5v.3h8.2v-.3"/>
<path d="M71.7 47.8h.1M71.7 47.5h.1M79.9 47.8h.1M79.9 47.5h.1M80.9 47.5h8.1h-8.1v.3h8.1v-.3M80.9 47.5v.3h8.1v-.3M80.9 47.8h.1M80.9 47.5h.1M89 47.8h.1M89 47.5h.1M90 47.5h8.1h-8.1v.3h8.1v-.3M90 47.5v.3h8.1v-.3"/>
<path d="M90 47.8h.1M90 47.5h.1M98.1 47.8h.1M98.1 47.5h.1M138.8 47.7h8.1h-8.1v.3h8.1v-.3M138.8 47.7v.3h8.1v-.3M138.8 48h.1M138.8 47.7h.1M146.9 48h.1M146.9 47.7h.1M148 47.7h8.1h-8.1v.3h8.1v-.3M148 47.7v.3h8.1v-.3"/>
<path d="M148 48h.1M148 47.7h.1M156.1 48h.1M156.1 47.7h.1M157.1 47.7h8.1h-8.1v.3h8.1v-.3M157.1 47.7v.3h8.1v-.3M157.1 48h.1M157.1 47.7h.1M165.2 48h.1M165.2 47.7h.1M184.3 47.7h8.2h-8.2v.3h8.2v-.3M184.3 47.7v.3h8.2v-.3"/>
<path d="M184.3 48h.1M184.3 47.7h.1M192.5 48h.1M192.5 47.7h.1M193.5 47.7h8.1h-8.1v.3h8.1v-.3M193.5 47.7v.3h8.1v-.3M193.5 48h.1M193.5 47.7h.1M201.6 48h.1M201.6 47.7h.1M202.6 47.7h8.1h-8.1v.3h8.1v-.3M202.6 47.7v.3h8.1v-.3"/>
<path d="M202.6 48h.1M202.6 47.7h.1M210.7 48h.1M210.7 47.7h.1"/>
</g>
<!-- layer: okna - parapet -->
<g fill="none" stroke="#808080" stroke-width=".21">
<path d="M5.1 50.6h3.3M8.4 48.2v2.4M8.4 50.7h-3.3h3.3M8.4 48.2h-3.3h3.3v2.4M8.4 50.7h.1M8.4 48.2h.1M25 48.2h28.9v2.4h-28.9zM25 50.6h.1M25 50.7h.1M25 48.2h.1M25 50.6h28.9M25 48.2h28.9"/>
<path d="M25 48.2v2.5M53.9 48.2v2.4M53.9 50.7h-28.9h28.9M53.9 50.6h.1M53.9 50.7h.1M53.9 48.2h.1M70.5 48.2h28.9v2.4h-28.9zM70.5 50.6h.1M70.5 50.7h.1M70.5 48.2h.1M70.5 50.6h28.9M70.5 48.2v2.5"/>
<path d="M70.5 48.2h28.9M99.4 48.2v2.4M99.4 50.7h-28.9h28.9M99.4 50.6h.1M99.4 50.7h.1M99.4 48.2h.1M116 48.2h1.1h-1.1v2.4h1.1h-1.1M116 50.6h.1M116 50.7h.1M116 48.2h.1M116 48.2v2.5M117.1 50.7h-1.1h1.1"/>
<path d="M137.6 48.4h28.9v2.4h-28.9zM137.6 50.8h.1M137.6 50.9h.1M137.6 48.4h.1M137.6 50.8h28.9M137.6 48.4h28.9M137.6 48.4v2.5M166.5 48.4v2.4M166.5 50.9h-28.9h28.9M166.5 50.8h.1M166.5 50.9h.1M166.5 48.4h.1"/>
<path d="M183.1 48.4h28.9v2.4h-28.9zM183.1 50.8h.1M183.1 50.9h.1M183.1 48.4h.1M183.1 50.8h28.9M183.1 48.4v2.5M183.1 48.4h28.9M212 48.4v2.4M212 50.9h-28.9h28.9M212 50.8h.1M212 50.9h.1M212 48.4h.1"/>
</g>
<!-- layer: korytka - opis -->
<g fill="none" stroke="#000" stroke-width=".21">
<path d="M5.1 54.5h1.8v9.3h-1.8M5.1 57.6h1.8M11 50.3l-4.1 4.2h-1M13.7 50.2l10 7.3h.9M20.2 49.8l23.7 7h1M23.7 57.5h18.7v9.4h-18.7zM43.9 52.1h18.7v9.3h-18.7zM43.9 55.2h18.7M43.9 58.3h18.7M234 53h56.1M5.1 60.7h1.8M11.1 60.8l-6 4.7"/>
<path d="M13.6 61l11.2 13.5h1M23.7 60.6h18.7M23.7 63.7h18.7M24.8 69.8h18.7v9.4h-18.7zM24.8 72.9h18.7M24.8 76.1h18.7M88 63.5h18.7v9.4h-18.7zM88 66.7h18.7M88 69.8h18.7M111.5 65.4l-4.8 2.8h-1M239.1 78.6h15v7.5h-15zM258.4 71.6h-8l-3.4 6.9"/>
<path d="M239.1 81.1h15M239.1 83.6h15M246.3 86.2l1.7 5.4h8M254.1 82.3l1.9 .8h8M86.3 106.6h18.7v9.4h-18.7zM86.3 109.7h18.7M86.3 112.9h18.7M104 111.3h1l6.7 14.3M114.2 120.5l2.9 1.7"/>
</g>
<path d="M11 50.2l.4-.3-.3 .4zM13.3 49.9l.4 .2-.1 .1zM19.7 49.7l.5 .1-.1 .1zM11 60.8l.5-.2-.4 .3zM13.3 60.6l.4 .4-.2 .1zM111.5 65.4l.5-.2-.4 .3zM111.7 125.6h.1l.2 .4zM113.8 120.2l.5 .2-.1 .2z" fill="#000" stroke="#000" stroke-width=".21"/>
<!-- layer: NOTATKI3 -->
<path d="M5.1 190.5h47.4M5.1 191.9h79.8M52.5 190.5h5v5h-5zM57.5 190.5h27.4v14.4M83.4 191.9v13M122.1 190.7h43M122.1 192.1h75.4M165.1 190.7h5v5h-5zM170.1 190.7h27.4v14.2M196 192.1v12.8" fill="none" stroke="#e1e1e1" stroke-width=".21"/>
<!-- layer: NOTATKI2 -->
<path d="M83.4 199h1.5M83.6 199h1.2v.6h-1.2zM84.8 199.6a11.2 11.2 0 0 1 9.6 5.3M84.8 199.6v5.3M196 199.2h1.5M196.1 199.2h1.3v.6h-1.3zM197.4 199.8a11.4 11.4 0 0 1 9.4 5.1M197.4 199.8v5.1M61.2 204.9v-5.5h16.3v5.5M173.8 204.9v-5.2h16.3v5.2" fill="none" stroke="#e1e1e1" stroke-width=".21"/>
<!-- layer: TEKST -->
<path d="M232.1 4.9h59.9v156h-59.9zM234 7h56.1v93.9h-56.1zM234 12.9h56.1M234 45h56.1M234 53h56.1M234 61h56.1M234 69h56.1M55.4 100.3h12.6v7.5h-12.6zM168 100.5h12.5v7.5h-12.5zM234 119.9h56.1v39h-56.1zM234 125.9h56.1" fill="none" stroke="#000" stroke-width=".21"/>
<g fill="none" stroke="#00b300" stroke-width=".21">
<path d="M239.5 14.7v2.7h3.5v-2.7M239.8 15v2.2h3v-2.2M241.3 17.4v1.6M160.6 54.5v-2.5h3.3v2.5M162.2 50.5v1.5M181.6 50.5v1.5M188.2 50.5v1.5M122.1 73h1.3M126.4 78.1h1.5M126.4 72.1h1.5M130.2 76.7h-2v2.8h2M130.2 70.8h-2v2.7h2"/>
<path d="M130.5 76.4h-2.6v3.3h2.6M130.5 70.5h-2.6v3.2h2.6M222.5 81.3h1.5M222.5 85.5h1.5M222.5 104.7h1.5M222.5 109.1h1.5M177 137.9v2.5h3.2v-2.5M177.2 138.1v2h2.8v-2M187 137.9v2.5h3.2v-2.5M187.2 138.1v2h2.8v-2M227 122.2h1.1M178.6 140.4v1.5"/>
<path d="M188.6 140.4v1.5M227 203h1.1"/>
</g>
<g fill="none" stroke="#808080" stroke-width=".21">
<path d="M122.1 49.8h2.1v72.7h-2.1M122.1 43.5h106M124.2 49.8h.1M125.7 49.8h.1M125.7 49.8h99v92.8h-99zM137.6 43.5v6.3v-6.3M137.6 43.5h28.9h-28.9M137.6 49.8h.1M137.6 43.5h.1M166.5 43.5v6.3v-6.3M166.5 49.8h-28.9h28.9M166.5 49.8h.1"/>
<path d="M166.5 43.5h.1M183.1 43.5v6.3v-6.3M183.1 43.5h28.9h-28.9M183.1 49.8h.1M183.1 43.5h.1M212 43.5v6.3v-6.3M212 49.8h-28.9h28.9M212 49.8h.1M212 43.5h.1M224.7 49.8h.1M226.2 49.8h.1M124.2 71.7v.7z"/>
<path d="M124.2 72.4h.1M124.2 72.4h1.5M124.2 71.7h1.5M125.7 71.7v.7zM125.7 72.4h.1M124.2 124h-2.1h2.1v20.1h19.3v-1.5h-17.8v-92.8h99v92.8h-68.3v1.5h68.3M124.2 122.5h.1M124.2 124h.1M124.2 124v20.1M124.2 144.1h.1M124.2 144.1h100.5M125.7 142.6h.1"/>
<path d="M143.5 142.6h.1M143.5 144.1h.1M143.5 142.6v1.5M143.5 142.6h12.9M156.4 142.6h.1M156.4 144.1h.1M156.4 142.6v1.5M224.7 142v.6zM224.7 144.1v60.8zM224.7 159.7h1.5v3h1.9h-1.9M224.7 142.6h.1M224.7 146.7h.1"/>
<path d="M224.7 159.7h.1M224.7 144.1h.1M224.7 146.7h1.5M224.7 159.7h1.5M224.7 142.6h1.5M224.7 142h1.5M226.2 146.7v-96.9h1.9h-1.9v112.9M226.2 142v.6zM226.2 146.7h.1M226.2 142.6h.1M226.2 159.7h.1M226.2 146.7v13"/>
<path d="M224.7 167.7h1.5v-3.5h1.9h-1.9v40.7v-24.2h-1.5M224.7 167.7h.1M224.7 167.7h1.5M226.2 162.7h.1M226.2 164.2h.1M226.2 167.7h.1M226.2 167.7v13M224.7 180.7h.1M224.7 180.7h1.5M226.2 180.7h.1"/>
</g>
<!-- layer: korytka otwory - WIZUALIZACJA -->
<g fill="none" stroke="#f0f" stroke-width=".21">
<path d="M124.2 71.7v.7zM124.2 71.8v.5zM124.2 72.3h.1M124.2 72.4h.1M124.2 72.3h1.5M124.2 72.4h1.5M124.2 71.8h1.5M124.2 71.7h1.5M125.7 71.7v.7zM125.7 71.8v.5zM125.7 72.3h.1M125.7 72.4h.1"/>
<path d="M224.7 142v.6zM224.7 142.1v.5zM224.7 142.6h.1M224.7 142.6h1.5M224.7 142.1h1.5M224.7 142h1.5M226.2 142v.6zM226.2 142.1v.5zM226.2 142.6h.1"/>
</g>
<!-- layer: zasilacz -->
<g fill="none" stroke="#ffbf00" stroke-width=".25">
<path d="M125.8 63.1h3.5v1M128.4 66h1.7M129.2 67.8v1h-3.4M240.8 65.1h1.8M241.6 67.1v1M241.6 62.2v1"/>
<circle cx="129.3" cy="66" r="1.87"/>
<circle cx="241.7" cy="65.1" r="1.93"/>
</g>
<!-- layer: TABELKA -->
<g fill="none" stroke="#000" stroke-width=".21">
<path d="M234 12.9h14.9v8h-14.9zM248.9 12.9v32.1M234 20.9h14.9v8h-14.9zM234 28.9h14.9v8h-14.9zM234 36.9h14.9v8.1h-14.9zM234 20.9h56.1M234 28.9h56.1M234 36.9h56.1M234 45h14.9v8h-14.9zM234 53h14.9v8h-14.9zM234 61h14.9v8h-14.9zM232.1 160.9h59.9v44h-59.9z"/>
<path d="M232.1 172.9h59.9M232.1 180.9h59.9M232.1 188.9h59.9M232.1 196.9h59.9M250 188.9v8M274.1 188.9v8"/>
</g>
<!-- layer: RAMKA_A4 -->
<path d="M.1 -.1v210h296.9v-210M5.1 4.9h286.9v200h-286.9zM232.1 4.9h59.9v200h-59.9z" fill="none" stroke="#000" stroke-width=".21"/>
<g font-size="7.9">
<text x="55.8" y="106.6">305</text>
<text x="168.3" y="106.8">305</text>
</g>
<g font-size="7.9" fill="#e1e1e1">
<text x="61.6" y="205.7">T331</text>
<text x="174.2" y="205.9">T331</text>
</g>
<g font-size="6.2" fill="#00b300">
<text x="130.9" y="74.8">s305_10</text>
<text x="165.1" y="72.3" transform="rotate(-90 165.1 72.3)">s305_09</text>
<text x="184.5" y="72.3" transform="rotate(-90 184.5 72.3)">s305_08</text>
<text x="190.9" y="72.3" transform="rotate(-90 190.9 72.3)">s305_07</text>
<text x="130.9" y="80.8">s305_11</text>
<text x="202.5" y="84">s305_06</text>
<text x="202.5" y="88.2">s305_05</text>
<text x="202.5" y="107.6">s305_04</text>
<text x="202.5" y="111.8">s305_03</text>
<text x="181.3" y="137.9" transform="rotate(-90 181.3 137.9)">s305_01</text>
</g>
<text font-size="5.7" fill="#00b300" x="191.2" y="137.9" transform="rotate(-90 191.2 137.9)">s305_02</text>
<g font-size="4.7">
<text x="254" y="11.1">Legenda</text>
<text x="256.1" y="124">Uwagi</text>
<text x="242.4" y="168.4">Układ sieci - sala 305</text>
<text x="237.8" y="194.4">1:80</text>
<text x="251.3" y="194.4">15.05.2023</text>
<text x="279.7" y="194.4">04</text>
<text x="243.5" y="202.1">Maciej Kaczorowski</text>
</g>
<g font-size="3.5">
<text x="47.2" y="57.8">W5/S2,5</text>
<text x="51.3" y="54.8">KH</text>
<text x="27" y="63.2">W5/S2,5</text>
<text x="31" y="60.2">KV</text>
<text x="45.9" y="60.9">D105/H75</text>
<text x="26.5" y="66.4">D15/H80</text>
<text x="91.3" y="69.3">W5/S2,5</text>
<text x="95.3" y="66.2">KH</text>
<text x="28.1" y="75.5">W5/S2,5</text>
<text x="32.1" y="72.5">KH</text>
<text x="90" y="72.4">D238/H95</text>
<text x="26.8" y="78.6">D172/H95</text>
<text x="89.5" y="112.3">W5/S2,5</text>
<text x="93.6" y="109.3">KH</text>
<text x="88.3" y="115.5">D250/H95</text>
</g>
<g font-size="3.2">
<text x="250.9" y="17.8">wyprowadzenie przewodów</text>
<text x="250.9" y="25.7">trasy przewodu na dole</text>
<text x="250.9" y="33.8">trasy przewodu na górze</text>
<text x="250.7" y="41.7">istniejące koryto kablowe</text>
<text x="250.7" y="49.7">nowe koryto kablowe</text>
<text x="250.8" y="57.7">otwory w ścianie</text>
<text x="250.8" y="66">zasilacz</text>
<text x="260.1" y="75.8">KH - poziome,</text>
<text x="260.1" y="72.4">rodzaj korytka</text>
<text x="260.1" y="79.2">KV - pionowe</text>
<text x="265.9" y="83.9">wysokość i</text>
<text x="265.9" y="87.4">szerokość korytka</text>
<text x="257.8" y="92.4">długość i wysokość</text>
<text x="257.8" y="95.9">spodu korytka</text>
<text x="257.8" y="99.4">od podłogi</text>
<text x="236.8" y="129.1">1.</text>
<text x="242.9" y="129.1">Schemat jest rysunkiem</text>
<text x="242.8" y="132.5">koncepcyjnym i nie przedstawia</text>
<text x="242.8" y="136">pełnego wyposażenia budynku.</text>
<text x="236.9" y="139.5">2.</text>
<text x="242.8" y="139.5">Nie należy odmierzać wymiarów z</text>
<text x="242.8" y="143">rysunku, ani używać go jako</text>
<text x="236.9" y="149.9">3.</text>
<text x="242.8" y="149.9">Przed przystąpieniem do prac</text>
<text x="242.9" y="146.5">szablonu.</text>
<text x="242.8" y="153.4">remontowych wszystkie wymiary</text>
<text x="242.8" y="156.9">należy zweryfikować.</text>
<text x="238" y="179.4">Centrum Technologii Informatycznych</text>
<text x="250.6" y="176">Budynek B19 - CTI</text>
<text x="246.9" y="184.3">ul. Wólczańska 217/221</text>
<text x="254.3" y="187.8">93-005 Łódź</text>
</g>
<g font-size="2.8">
<text x="242.1" y="83.2">W20/S6</text>
<text x="245.1" y="80.7">KH</text>
<text x="240.7" y="85.7">D200/H80</text>
</g>
<g font-size="2.8" fill="#808080">
<text x="24.4" y="137.3">R-K-25.5</text>
<text x="137" y="137.5">R-K-25.5</text>
<text x="116.3" y="157.9">R-K-25.6</text>
</g>
<g font-size="2.4">
<text x="232.6" y="163.2">Tytuł</text>
<text x="232.6" y="175.2">Obiekt</text>
<text x="232.6" y="183.2">Lokalizacja</text>
<text x="232.8" y="191.2">Skala</text>
<text x="250.6" y="191.1">Data</text>
<text x="274.6" y="191.1">Nr rys.</text>
<text x="232.8" y="199.1">Autor</text>
</g>
</svg>
